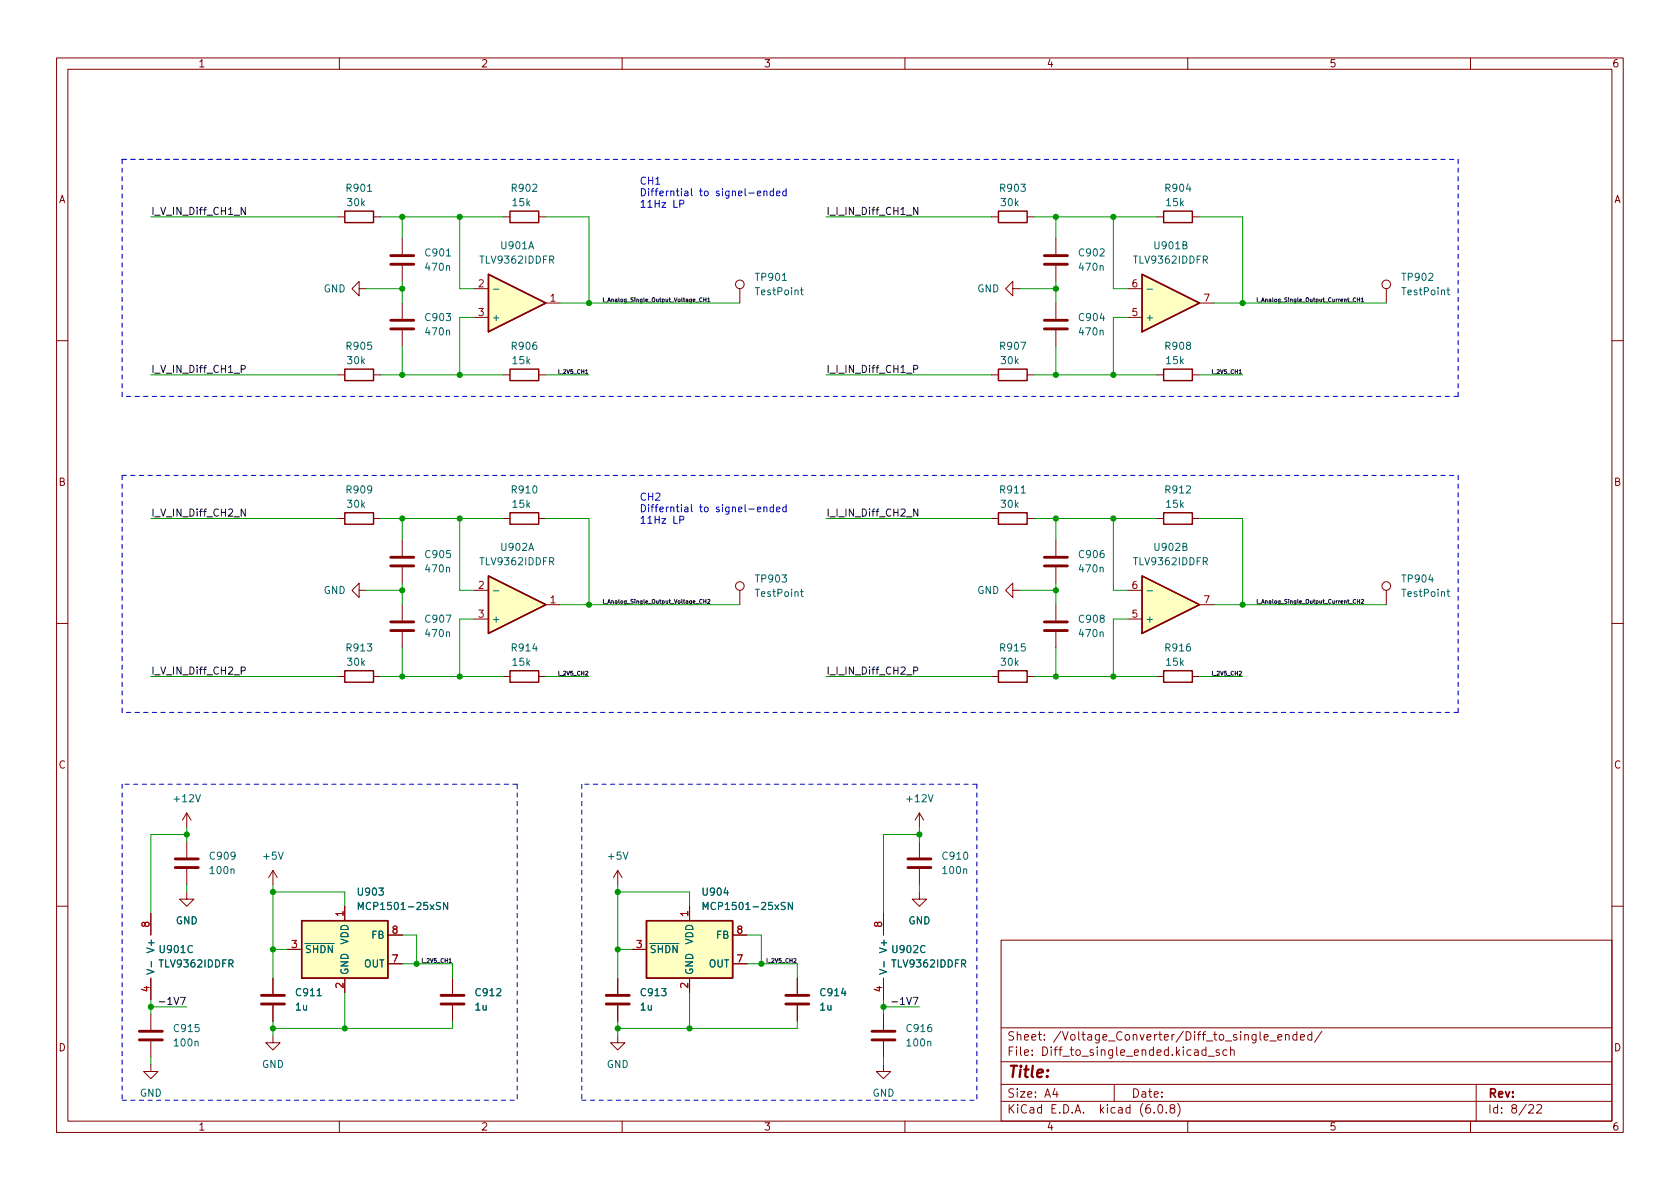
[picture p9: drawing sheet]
<svg xmlns="http://www.w3.org/2000/svg" width="297mm" height="210mm" viewBox="0 0 297 210" stroke-linecap="round" stroke-linejoin="round" font-family="sans-serif">
<g fill="none" stroke="#840000" stroke-width=".18">
<path d="M10 10.2h277v190.1h-277zM12 12.2h273v186.1h-273zM60 10.2v2M110 10.2v2M160 10.2v2M210 10.2v2M260 10.2v2M59.7 38.3h1.3M66 38.3h1.3M88.9 38.3h1.3M95.2 38.3h1.3M175.3 38.3h1.2"/>
<path d="M181.6 38.3h1.3M204.5 38.3h1.2M210.8 38.3h1.3M63.5 51v-1.2l-1.3 1.2 1.3 1.3v-1.3h1.3M71.1 42.2v2.8M71.1 47v2.8M71.1 53.6v2.8M71.1 58.4v2.8M83.8 51h2.6M83.8 56.1h2.6M96.5 53.6h2.6M130.8 51v2.6"/>
<path d="M179.1 51v-1.2l-1.3 1.2 1.3 1.3v-1.3h1.2M186.7 42.2v2.8M186.7 47v2.8M186.7 53.6v2.8M186.7 58.4v2.8M199.4 51h2.5M199.4 56.1h2.5M212.1 53.6h2.5M245.1 51v2.6M10 60.2h2M59.7 66.3h1.3M66 66.3h1.3"/>
<path d="M88.9 66.3h1.3M95.2 66.3h1.3M175.3 66.3h1.2M181.6 66.3h1.3M204.5 66.3h1.2M210.8 66.3h1.3M285 60.2h2M59.7 91.7h1.3M66 91.7h1.3M71.1 95.5v2.8M88.9 91.7h1.3M95.2 91.7h1.3"/>
<path d="M175.3 91.7h1.2M181.6 91.7h1.3M186.7 95.5v2.8M204.5 91.7h1.2M210.8 91.7h1.3M10 110.2h2M59.7 119.6h1.3M63.5 104.4v-1.3l-1.3 1.3 1.3 1.3v-1.3h1.3M66 119.6h1.3M71.1 100.3v2.8M71.1 106.9v2.8M71.1 111.8v2.7"/>
<path d="M83.8 104.4h2.6M83.8 109.5h2.6M88.9 119.6h1.3M95.2 119.6h1.3M96.5 106.9h2.6M130.8 104.4v2.5M175.3 119.6h1.2M179.1 104.4v-1.3l-1.3 1.3 1.3 1.3v-1.3h1.2M181.6 119.6h1.3M186.7 100.3v2.8M186.7 106.9v2.8M186.7 111.8v2.7"/>
<path d="M199.4 104.4h2.5M199.4 109.5h2.5M204.5 119.6h1.2M210.8 119.6h1.3M212.1 106.9h2.5M245.1 104.4v2.5M285 110.2h2M33 157.7v1.3h1.3l-1.3 1.3-1.3-1.3h1.3M33 143.8v2.5M33 148.8v2.8M33 153.7v2.8M33 143.8l-.7 1.2"/>
<path d="M33 143.8l.8 1.2M48.3 153.9v2.6M48.3 153.9l-.8 1.3M48.3 153.9l.7 1.3M109.2 153.9l-.7 1.3M109.2 153.9v2.6M109.2 153.9l.8 1.3M162.6 157.7v1.3h1.2l-1.2 1.3-1.3-1.3h1.3M162.6 143.8v2.5M162.6 148.8v2.8M162.6 153.7v2.8M162.6 143.8l-.8 1.2"/>
<path d="M162.6 143.8l.7 1.2M10 160.2h2M26.7 161.5v3.8M26.7 173v3.8M26.7 179.3v2.8M48.3 173v2.8M48.3 177.8v2.8M50.8 167.9h2.5M61 160.3v2.5M61 173v2.5M68.6 170.4h2.5M68.6 165.3h2.5"/>
<path d="M80 173v2.8M80 177.8v2.8M109.2 173v2.8M109.2 177.8v2.8M111.8 167.9h2.5M121.9 160.3v2.5M121.9 173v2.5M129.5 170.4h2.6M129.5 165.3h2.6M141 173v2.8M141 177.8v2.8M156.2 161.5v3.8"/>
<path d="M156.2 173v3.8M156.2 179.3v2.8M177 166.3h108v32h-108zM285 160.2h2M26.7 188.2v1.3h1.2l-1.2 1.2-1.3-1.2h1.3M26.7 184.1v2.8M48.3 183.1v1.3h1.2l-1.2 1.3-1.3-1.3h1.3M60 198.3v2M109.2 183.1v1.3h1.3l-1.3 1.3-1.3-1.3h1.3M110 198.3v2M156.2 188.2v1.3h1.3l-1.3 1.2-1.3-1.2h1.3M156.2 184.1v2.8"/>
<path d="M160 198.3v2M177 194.8h108M177 191.8h108M177 187.8h108M177 181.8h108M186.5 192.5l-.4 1h1M186.9 193v1M197 191.8v3M204.1 196.7v.1M204.9 195.4l.2-.1a.81 .81 0 0 1 .6 .7 .81 .81 0 0 1-.3 .8h-.2a.81 .81 0 0 1-.6-.6 .81 .81 0 0 1 .3-.8zM206.2 196.7v.1M207.1 196l-.2-.3v-.2l.2-.2 .5 .1 .1 .2-.1 .2-.6 .2-.1 .3v.4l.2 .1h.5l.1-.3-.1-.4-.2-.1"/>
<path d="M208.2 195.1a1.72 1.72 0 0 1 0 2.3M210 198.3v2M213.2 185.7l-.4-.1-.3 .3v.4l.1 .3h.6M213.2 185.1v1.5M213.6 186.8h1.1M215.6 185.7l-.4-.1-.2 .2 .1 .3 .5 .1v.4h-.6M216.9 185.7l-.4-.1-.3 .3v.4l.2 .3h.5M217.6 185.8l.2-.2 .3 .1 .1 .9M217.6 185.1v1.5M223.5 183.4l.7-.1-.1-.3-.4-.1-.2 .2 .1 .8h.5M224.5 184.1h1.1M225.9 183.4l.7-.1v-.3l-.5-.1-.2 .2 .1 .8h.6"/>
<path d="M227.3 183.1l.2-.2 .4 .1v.9M227.3 182.9v1M229.3 183l-.4-.1-.3 .3v.4l.1 .3h.6M229.3 182.4v1.5M229.9 183.4l.7-.1v-.3l-.5-.1-.2 .2 .1 .8h.6M231.9 183l-.4-.1-.3 .3v.4l.2 .3h.5M231.9 182.4v1.5M233.7 182.4l-1.3 1.9M260 198.3v2M261 191.8v6.5M270.3 195.5l.6-.2 .2 .2 .1 .3-1 1h1M271.7 195.5l.6-.2 .2 .2 .1 .3-.9 1h.9"/>
<circle cx="130.8" cy="50.3" r=".76"/>
<circle cx="245.1" cy="50.3" r=".76"/>
<circle cx="130.8" cy="103.6" r=".76"/>
<circle cx="245.1" cy="103.6" r=".76"/>
</g>
<g fill="#ffffc2" stroke="#ffffc2" stroke-width=".18">
<path d="M86.4 48.5l10.1 5.1-10.1 5.1z"/>
<path d="M114.3 162.8h15.2v10.2h-15.2z"/>
<path d="M86.4 101.8l10.1 5.1-10.1 5.1z"/>
<path d="M53.3 162.8h15.3v10.2h-15.3z"/>
<path d="M201.9 101.8l10.2 5.1-10.2 5.1z"/>
<path d="M201.9 48.5l10.2 5.1-10.2 5.1z"/>
</g>
<g fill="none" stroke="#840000" stroke-width=".25">
<path d="M61 37.3h5v2.1h-5zM90.2 37.3h5v2.1h-5zM176.5 37.3h5.1v2.1h-5.1zM205.7 37.3h5.1v2.1h-5.1zM86.4 48.5l10.1 5.1-10.1 5.1zM201.9 48.5l10.2 5.1-10.2 5.1zM61 65.3h5v2h-5zM90.2 65.3h5v2h-5zM176.5 65.3h5.1v2h-5.1zM205.7 65.3h5.1v2h-5.1zM61 90.7h5v2h-5zM90.2 90.7h5v2h-5z"/>
<path d="M176.5 90.7h5.1v2h-5.1zM205.7 90.7h5.1v2h-5.1zM61 118.6h5v2h-5zM86.4 101.8l10.1 5.1-10.1 5.1zM90.2 118.6h5v2h-5zM176.5 118.6h5.1v2h-5.1zM201.9 101.8l10.2 5.1-10.2 5.1zM205.7 118.6h5.1v2h-5.1zM53.3 162.8h15.3v10.2h-15.3zM114.3 162.8h15.2v10.2h-15.2z"/>
</g>
<g fill="none" stroke="#006464" stroke-width=".18">
<path d="M87.2 51.1h1M141.5 51.3h.5M141.7 50.9v1l.3 .2M202.8 51.1h1M255.8 51.3h.5M256 50.9v1l.3 .2M87.2 104.5h1M141.5 104.6h.5M141.7 104.2v1.1l.3 .2M202.8 104.5h1M255.8 104.6h.5M256 104.2v1.1l.3 .2"/>
<path d="M79.1 159.6v1.2l-.7-1.2v1.2M140.1 159.6v1.2l-.7-1.2v1.2M26.8 170v1M63.4 160.8v-1.2l.4 .9 .4-.9v1.2M124.3 160.8v-1.2l.4 .9 .5-.9v1.2M156.3 170v1"/>
</g>
<g fill="none" stroke="#840000" stroke-width=".51">
<path d="M69.1 46.7h4.1M69.1 45.2h4.1M69.1 58.2h4.1M69.1 56.6h4.1M184.7 46.7h4M184.7 45.2h4M184.7 58.2h4M184.7 56.6h4M69.1 98.5h4.1M184.7 98.5h4M69.1 111.5h4.1M69.1 110h4.1"/>
<path d="M69.1 100.1h4.1M184.7 111.5h4M184.7 110h4M184.7 100.1h4M31 153.4h4.1M31 151.9h4.1M160.5 153.4h4.1M160.5 151.9h4.1M46.2 177.5h4.1M46.2 176h4.1M78 177.5h4M78 176h4"/>
<path d="M107.2 177.5h4.1M107.2 176h4.1M138.9 177.5h4.1M138.9 176h4.1M24.6 183.9h4.1M24.6 182.4h4.1M154.2 183.9h4M154.2 182.4h4"/>
</g>
<g fill="none" stroke="#0f0f0f" stroke-width=".18">
<path d="M43.4 36.7v1.2l-.7-1.2v1.2M162.3 36.7v1.2l-.8-1.2v1.2M106.7 52.7v.7M106.9 53.4h.5M107.5 53.4l.2-.7 .2 .7M107.5 53.2h.4M125.1 52.9l.2-.2v.7M125.1 53.4h.4M222.3 52.7v.7M222.5 53.4h.5M223.1 53.4l.2-.7 .2 .7M223.1 53.2h.4"/>
<path d="M240.7 52.9l.2-.2v.7M240.7 53.4h.4M42.7 65.3l.6-.1 .1-.2-.1-.3-.6-.1v1.3M98.8 65.4v.7M161.5 65.3l.7-.1 .1-.2-.1-.3-.7-.1v1.3M214.4 65.4v.7M43.4 90v1.3l-.7-1.3v1.3M162.3 90v1.3l-.8-1.3v1.3M42.7 118.6h.6l.1-.2-.1-.3-.6-.2v1.3M98.8 118.7v.7M106.7 106v.7M106.9 106.8h.5"/>
<path d="M107.5 106.7l.2-.7 .2 .7M107.5 106.5h.4M125.1 106.1l.3-.1 .1 .2-.4 .5h.4M161.5 118.6h.7l.1-.2-.1-.3-.7-.2v1.3M214.4 118.7v.7M222.3 106v.7M222.5 106.8h.5M223.1 106.7l.2-.7 .2 .7M223.1 106.5h.4M240.7 106.1l.3-.1 .1 .2-.4 .5h.4M28.2 177.2h.9M74.7 169.5v.7"/>
<path d="M135.6 169.5v.7M157.7 177.2h1"/>
</g>
<g fill="none" stroke="#0000c2" stroke-width=".18">
<path d="M120.2 36.1l.6-.1 .1-.2-.1-.3-.6-.1v1.3M133.9 34.2l.6-.1v-.3h-.4l-.2 .2 .1 .6h.5M135.1 33.9l.1-.1h.3l.1 .8M135.1 33.8v.8M136.8 33.8h-.4l-.3 .2 .2 .6h.5M136.8 33.4v1.2M137.3 34.2l.6-.1-.1-.3h-.3l-.2 .2 .1 .6h.4M139 33.8h-.4l-.2 .2 .1 .6h.5M139 33.4v1.2M120.2 91.9h.6l.1-.2-.1-.3-.6-.1v1.2M133.9 90.1l.6-.1v-.3h-.4l-.2 .1 .1 .6h.5M135.1 89.8l.1-.1h.3l.1 .8"/>
<path d="M135.1 89.7v.8M136.8 89.7h-.4l-.3 .2 .2 .5h.5M136.8 89.2v1.3M137.3 90.1l.6-.1-.1-.3h-.3l-.2 .1 .1 .6h.4M139 89.7h-.4l-.2 .2 .1 .5h.5M139 89.2v1.3"/>
</g>
<g fill="none" stroke="#0000c2" stroke-width=".18" stroke-dasharray=".8 .8">
<path d="M21.6 28.2h25.4M21.6 28.2h236.2M257.8 28.2v41.9M21.6 70.1v-41.9M257.8 70.1h-236.2M21.6 84.1h236.2M257.8 84.1v41.9M21.6 126v-41.9M21.6 138.7v55.9M91.4 138.7v55.9M91.4 138.7h-69.8M102.9 138.7v55.9"/>
<path d="M172.7 138.7h-69.8M172.7 138.7v55.9M257.8 126h-236.2M21.6 194.6h69.8M102.9 194.6h69.8"/>
</g>
<g fill="none" stroke="#009600" stroke-width=".18">
<path d="M26.7 38.3h33M67.3 38.3h21.6M71.1 38.3v3.9M81.3 38.3v12.7h2.5M96.5 38.3h7.6v15.3M146 38.3h29.3M182.9 38.3h21.6M186.7 38.3v3.9M196.8 38.3v12.7h2.6M212.1 38.3h7.6v15.3M64.8 51h6.3M71.1 49.8v3.8"/>
<path d="M83.8 56.1h-2.5v10.2M99.1 53.6h31.7M180.3 51h6.4M186.7 49.8v3.8M199.4 56.1h-2.6v10.2M214.6 53.6h30.5M26.7 66.3h33M67.3 66.3h21.6M71.1 61.2v5.1M96.5 66.3h7.6M146 66.3h29.3M182.9 66.3h21.6"/>
<path d="M186.7 61.2v5.1M212.1 66.3h7.6M26.7 91.7h33M67.3 91.7h21.6M71.1 91.7v3.8M81.3 91.7v12.7h2.5M96.5 91.7h7.6v15.2M146 91.7h29.3M182.9 91.7h21.6M186.7 91.7v3.8M196.8 91.7v12.7h2.6M212.1 91.7h7.6v15.2"/>
<path d="M26.7 119.6h33M64.8 104.4h6.3M67.3 119.6h21.6M71.1 103.1v3.8M71.1 114.5v5.1M83.8 109.5h-2.5v10.1M96.5 119.6h7.6M99.1 106.9h31.7M146 119.6h29.3M180.3 104.4h6.4M182.9 119.6h21.6M186.7 103.1v3.8"/>
<path d="M186.7 114.5v5.1M199.4 109.5h-2.6v10.1M212.1 119.6h7.6M214.6 106.9h30.5M33 147.6h-6.3v13.9M33 146.3v2.5M33 156.5v1.2M48.3 156.5v16.5M48.3 157.7h12.7v2.6M109.2 157.7h12.7v2.6M109.2 156.5v16.5M162.6 147.6h-6.4v13.9"/>
<path d="M162.6 146.3v2.5M162.6 156.5v1.2M26.7 178h6.3M26.7 176.8v2.5M48.3 167.9h2.5M61 175.5v6.4M71.1 170.4h8.9v2.6M71.1 165.3h2.6v5.1M109.2 167.9h2.6M121.9 175.5v6.4M132.1 170.4h8.9v2.6M132.1 165.3h2.5v5.1"/>
<path d="M156.2 176.8v2.5M156.2 178h6.4M26.7 186.9v1.3M48.3 180.6v2.5M80 180.6v1.3h-31.7M109.2 180.6v2.5M141 180.6v1.3h-31.8M156.2 186.9v1.3"/>
</g>
<g fill="#009600" stroke="#009600" stroke-width=".18">
<circle cx="104.1" cy="53.6" r=".46"/>
<circle cx="73.7" cy="170.4" r=".46"/>
<circle cx="48.3" cy="181.9" r=".46"/>
<circle cx="61" cy="181.9" r=".46"/>
<circle cx="109.2" cy="181.9" r=".46"/>
<circle cx="109.2" cy="167.9" r=".46"/>
<circle cx="109.2" cy="157.7" r=".46"/>
<circle cx="71.1" cy="119.6" r=".46"/>
<circle cx="81.3" cy="119.6" r=".46"/>
<circle cx="81.3" cy="91.7" r=".46"/>
<circle cx="71.1" cy="91.7" r=".46"/>
<circle cx="104.1" cy="106.9" r=".46"/>
<circle cx="71.1" cy="104.4" r=".46"/>
<circle cx="134.6" cy="170.4" r=".46"/>
<circle cx="121.9" cy="181.9" r=".46"/>
<circle cx="156.2" cy="178" r=".46"/>
<circle cx="33" cy="147.6" r=".46"/>
<circle cx="26.7" cy="178" r=".46"/>
<circle cx="48.3" cy="157.7" r=".46"/>
<circle cx="48.3" cy="167.9" r=".46"/>
<circle cx="71.1" cy="66.3" r=".46"/>
<circle cx="71.1" cy="38.3" r=".46"/>
<circle cx="81.3" cy="66.3" r=".46"/>
<circle cx="71.1" cy="51" r=".46"/>
<circle cx="81.3" cy="38.3" r=".46"/>
<circle cx="186.7" cy="119.6" r=".46"/>
<circle cx="162.6" cy="147.6" r=".46"/>
<circle cx="196.8" cy="119.6" r=".46"/>
<circle cx="219.7" cy="106.9" r=".46"/>
<circle cx="186.7" cy="38.3" r=".46"/>
<circle cx="196.8" cy="38.3" r=".46"/>
<circle cx="196.8" cy="66.3" r=".46"/>
<circle cx="219.7" cy="53.6" r=".46"/>
<circle cx="186.7" cy="91.7" r=".46"/>
<circle cx="196.8" cy="91.7" r=".46"/>
<circle cx="186.7" cy="66.3" r=".46"/>
<circle cx="186.7" cy="104.4" r=".46"/>
<circle cx="186.7" cy="51" r=".46"/>
</g>
<text font-size="2.8" fill="#840000" x="178" y="190.6">Title:</text>
<g font-size="2.1" fill="#840000">
<text x="178" y="184">Sheet: /Voltage_Converter/Diff_to_single_ended/</text>
<text x="178" y="186.7">File: Diff_to_single_ended.kicad_sch</text>
<text x="178" y="196.9">KiCad E.D.A. kicad (6.0.8)</text>
<text x="178" y="194.1">Size: A4</text>
<text x="200" y="194.1">Date:</text>
<text x="263" y="194.1">Rev:</text>
<text x="263" y="196.9">Id: 8/22</text>
</g>
<g font-size="1.8" fill="#840000">
<text x="35" y="11.9">1</text>
<text x="85" y="11.9">2</text>
<text x="135" y="11.9">3</text>
<text x="185" y="11.9">4</text>
<text x="235" y="11.9">5</text>
<text x="285" y="11.9">6</text>
<text x="10.3" y="35.9">A</text>
<text x="285.3" y="35.9">A</text>
<text x="10.3" y="85.9">B</text>
<text x="285.3" y="85.9">B</text>
<text x="10.3" y="135.9">C</text>
<text x="285.3" y="135.9">C</text>
<text x="10.3" y="185.9">D</text>
<text x="285.3" y="185.9">D</text>
<text x="35" y="199.9">1</text>
<text x="85" y="199.9">2</text>
<text x="135" y="199.9">3</text>
<text x="185" y="199.9">4</text>
<text x="235" y="199.9">5</text>
<text x="285" y="199.9">6</text>
</g>
<g font-size="1.8" fill="#006464">
<text x="61.4" y="33.9">R901</text>
<text x="90.6" y="33.9">R902</text>
<text x="177" y="33.9">R903</text>
<text x="206.2" y="33.9">R904</text>
<text x="61.5" y="36.4">30k</text>
<text x="90.7" y="36.4">15k</text>
<text x="177.1" y="36.4">30k</text>
<text x="206.3" y="36.4">15k</text>
<text x="75.3" y="45.3">C901</text>
<text x="75.4" y="47.9">470n</text>
<text x="85.1" y="46.6">TLV9362IDDFR</text>
<text x="88.7" y="44.1">U901A</text>
<text x="190.9" y="45.3">C902</text>
<text x="191" y="47.9">470n</text>
<text x="200.7" y="46.6">TLV9362IDDFR</text>
<text x="204.3" y="44.1">U901B</text>
<text x="57.2" y="51.7">GND</text>
<text x="133.8" y="52.2">TestPoint</text>
<text x="133.8" y="49.7">TP901</text>
<text x="172.8" y="51.7">GND</text>
<text x="248.1" y="52.2">TestPoint</text>
<text x="248.1" y="49.7">TP902</text>
<text x="75.3" y="56.8">C903</text>
<text x="75.4" y="59.3">470n</text>
<text x="86.9" y="56.8">+</text>
<text x="190.9" y="56.8">C904</text>
<text x="191" y="59.3">470n</text>
<text x="202.4" y="56.8">+</text>
<text x="61.4" y="61.8">R905</text>
<text x="61.5" y="64.4">30k</text>
<text x="90.6" y="61.8">R906</text>
<text x="90.7" y="64.4">15k</text>
<text x="177" y="61.8">R907</text>
<text x="177.1" y="64.4">30k</text>
<text x="206.2" y="61.8">R908</text>
<text x="206.3" y="64.4">15k</text>
<text x="61.4" y="87.2">R909</text>
<text x="61.5" y="89.8">30k</text>
<text x="90.6" y="87.2">R910</text>
<text x="90.7" y="89.8">15k</text>
<text x="177" y="87.2">R911</text>
<text x="177.1" y="89.8">30k</text>
<text x="206.2" y="87.2">R912</text>
<text x="206.3" y="89.8">15k</text>
<text x="75.3" y="98.7">C905</text>
<text x="75.4" y="101.2">470n</text>
<text x="85.1" y="99.9">TLV9362IDDFR</text>
<text x="88.7" y="97.4">U902A</text>
<text x="190.9" y="98.7">C906</text>
<text x="191" y="101.2">470n</text>
<text x="200.7" y="99.9">TLV9362IDDFR</text>
<text x="204.3" y="97.4">U902B</text>
<text x="57.2" y="105">GND</text>
<text x="133.8" y="105.5">TestPoint</text>
<text x="133.8" y="103">TP903</text>
<text x="172.8" y="105">GND</text>
<text x="248.1" y="105.5">TestPoint</text>
<text x="248.1" y="103">TP904</text>
<text x="75.3" y="110.1">C907</text>
<text x="75.4" y="112.6">470n</text>
<text x="86.9" y="110.1">+</text>
<text x="190.9" y="110.1">C908</text>
<text x="191" y="112.6">470n</text>
<text x="202.4" y="110.1">+</text>
<text x="61.4" y="115.2">R913</text>
<text x="61.5" y="117.7">30k</text>
<text x="90.6" y="115.2">R914</text>
<text x="90.7" y="117.7">15k</text>
<text x="177" y="115.2">R915</text>
<text x="177.1" y="117.7">30k</text>
<text x="206.2" y="115.2">R916</text>
<text x="206.3" y="117.7">15k</text>
<text x="30.9" y="141.9">+12V</text>
<text x="160.5" y="141.9">+12V</text>
<text x="37.2" y="152">C909</text>
<text x="37.3" y="154.6">100n</text>
<text x="46.7" y="152">+5V</text>
<text x="107.6" y="152">+5V</text>
<text x="166.8" y="152">C910</text>
<text x="166.8" y="154.6">100n</text>
<text x="63.4" y="158.4">U903</text>
<text x="64.3" y="160.9">MCP1501-25xSN</text>
<text x="124.4" y="158.4">U904</text>
<text x="125.3" y="160.9">MCP1501-25xSN</text>
<text x="31.1" y="163.4">GND</text>
<text x="61.6" y="167.1" transform="rotate(-90 61.6 167.1)">VDD</text>
<text x="65.7" y="166">FB</text>
<text x="122.6" y="167.1" transform="rotate(-90 122.6 167.1)">VDD</text>
<text x="126.7" y="166">FB</text>
<text x="160.6" y="163.4">GND</text>
<text x="27.3" y="172.5" transform="rotate(-90 27.3 172.5)">V-</text>
<text x="27.3" y="168.1" transform="rotate(-90 27.3 168.1)">V+</text>
<text x="28.4" y="168.5">U901C</text>
<text x="28.4" y="171.1">TLV9362IDDFR</text>
<text x="53.8" y="168.5">~{SHDN}</text>
<text x="61.6" y="172.5" transform="rotate(-90 61.6 172.5)">GND</text>
<text x="64.3" y="171.1">OUT</text>
<text x="114.8" y="168.5">~{SHDN}</text>
<text x="122.6" y="172.5" transform="rotate(-90 122.6 172.5)">GND</text>
<text x="125.3" y="171.1">OUT</text>
<text x="156.8" y="172.5" transform="rotate(-90 156.8 172.5)">V-</text>
<text x="156.8" y="168.1" transform="rotate(-90 156.8 168.1)">V+</text>
<text x="157.9" y="168.5">U902C</text>
<text x="157.9" y="171.1">TLV9362IDDFR</text>
<text x="52.3" y="178.7">1u</text>
<text x="52.5" y="176.1">C911</text>
<text x="84" y="178.7">1u</text>
<text x="84.2" y="176.1">C912</text>
<text x="113.3" y="178.7">1u</text>
<text x="113.4" y="176.1">C913</text>
<text x="145" y="178.7">1u</text>
<text x="145.2" y="176.1">C914</text>
<text x="30.9" y="182.5">C915</text>
<text x="30.9" y="185">100n</text>
<text x="160.4" y="182.5">C916</text>
<text x="160.5" y="185">100n</text>
<text x="46.3" y="188.8">GND</text>
<text x="107.3" y="188.8">GND</text>
<text x="24.7" y="193.9">GND</text>
<text x="154.2" y="193.9">GND</text>
</g>
<g font-size="1.8" fill="#0000c2">
<text x="113" y="32.6">CH1</text>
<text x="113" y="34.7">Differntial to signel-ended</text>
<text x="113" y="36.7">11Hz LP</text>
<text x="113" y="88.5">CH2</text>
<text x="113" y="90.6">Differntial to signel-ended</text>
<text x="113" y="92.6">11Hz LP</text>
</g>
<g font-size="1.8" fill="#0f0f0f">
<text x="26.7" y="38">I_V_IN_Diff_CH1_N</text>
<text x="146" y="38">I_I_IN_Diff_CH1_N</text>
<text x="26.7" y="65.9">I_V_IN_Diff_CH1_P</text>
<text x="146" y="65.9">I_I_IN_Diff_CH1_P</text>
<text x="26.7" y="91.3">I_V_IN_Diff_CH2_N</text>
<text x="146" y="91.3">I_I_IN_Diff_CH2_N</text>
<text x="26.7" y="119.3">I_V_IN_Diff_CH2_P</text>
<text x="146" y="119.3">I_I_IN_Diff_CH2_P</text>
<text x="29.3" y="177.7">-1V7</text>
<text x="158.8" y="177.7">-1V7</text>
</g>
<g font-size="1.8" fill="#a90000">
<text x="84.6" y="50.8">2</text>
<text x="97.3" y="53.3">1</text>
<text x="200.2" y="50.8">6</text>
<text x="212.9" y="53.3">7</text>
<text x="84.6" y="55.9">3</text>
<text x="200.2" y="55.9">5</text>
<text x="84.6" y="104.1">2</text>
<text x="97.3" y="106.7">1</text>
<text x="200.2" y="104.1">6</text>
<text x="212.9" y="106.7">7</text>
<text x="84.6" y="109.2">3</text>
<text x="200.2" y="109.2">5</text>
<text x="26.4" y="163.9" transform="rotate(-90 26.4 163.9)">8</text>
<text x="51.6" y="167.6">3</text>
<text x="60.7" y="162" transform="rotate(-90 60.7 162)">1</text>
<text x="69.4" y="165.1">8</text>
<text x="112.5" y="167.6">3</text>
<text x="121.7" y="162" transform="rotate(-90 121.7 162)">1</text>
<text x="130.3" y="165.1">8</text>
<text x="156" y="163.9" transform="rotate(-90 156 163.9)">8</text>
<text x="69.4" y="170.2">7</text>
<text x="130.3" y="170.2">7</text>
<text x="26.4" y="175.4" transform="rotate(-90 26.4 175.4)">4</text>
<text x="60.7" y="174.7" transform="rotate(-90 60.7 174.7)">2</text>
<text x="121.7" y="174.7" transform="rotate(-90 121.7 174.7)">2</text>
<text x="156" y="175.4" transform="rotate(-90 156 175.4)">4</text>
</g>
<g font-size="1" fill="#0f0f0f">
<text x="107.9" y="53.4">I_Analog_Single_Output_Voltage_CH1</text>
<text x="223.4" y="53.4">I_Analog_Single_Output_Current_CH1</text>
<text x="99.1" y="66.1">I_2V5_CH1</text>
<text x="214.7" y="66.1">I_2V5_CH1</text>
<text x="107.9" y="106.7">I_Analog_Single_Output_Voltage_CH2</text>
<text x="223.4" y="106.7">I_Analog_Single_Output_Current_CH2</text>
<text x="99.1" y="119.4">I_2V5_CH2</text>
<text x="214.7" y="119.4">I_2V5_CH2</text>
<text x="75" y="170.2">I_2V5_CH1</text>
<text x="135.9" y="170.2">I_2V5_CH2</text>
</g>
</svg>
